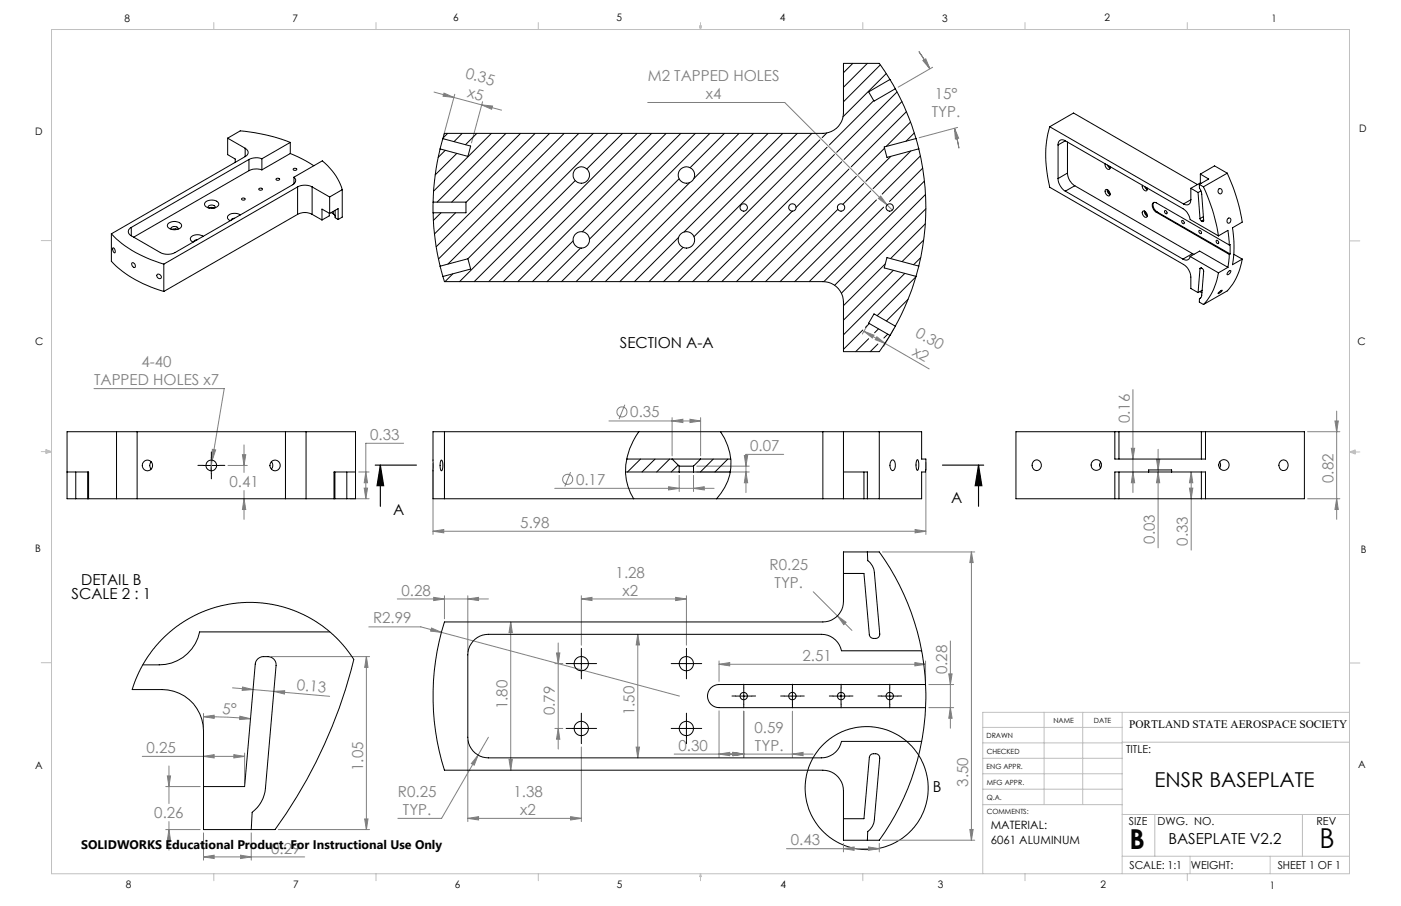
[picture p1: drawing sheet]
<svg xmlns="http://www.w3.org/2000/svg" width="432mm" height="279mm" viewBox="0 0 432 279" stroke-linecap="round" stroke-linejoin="round" font-family="sans-serif">
<g fill="none" stroke="#808080" stroke-width=".31">
<path d="M283.2 15.9l3.4 5.3M284.4 18.7l.9-.6 1.3 3.1zM133.8 28.4l14.6 3.9M136.8 28.7l3.1 1.4-3.3-.4zM140.2 29.1l-3.5 12.7M148.4 32.3l3.4 .4-.3 1zM148.4 32.3l6.2 1.7M148.7 31.4l-3.4 12.7M199.6 31.6h42.3l33.1 33.2M287.4 20.7l-10.6 6.2M294.2 39.5l1.3 3.1-1 .3zM294.2 39.5l1.4 6.2"/>
<path d="M295.1 39.3l-11.8 3.2M271.4 60.5l2 2.7-2.7-2zM29 119.8h40.1l-3.7 22.1M266.3 102.2l20.1 11.6M266.3 102.2l3.1 1.2-.5 .8zM267.2 100.5l-1.4 2.5M270.3 103.9l2.5 2-3.1-1.2zM275.4 101.5l-3.1 5.3M65.4 138.6l1.1 .1-1.1 3.2zM75.2 137.2v8.5M124.4 136.7h-11.7v17.1M187.7 129.8h28.2"/>
<path d="M192.6 124.8l-1.8 4.5M207.2 129.8l3.3-.5v1zM207.2 128.8v11.8M212.7 129.3l3.2 .5-3.2 .5zM215.9 128.8v11.8M348.7 138.3h1l-.5 3.3zM349.2 120.2v31.7M356.9 138.6v30.3M403 133.1h10M411.4 129.8h1.1l-.5 3.3zM412 126.8v33.4M65.4 141.9l-.6 3.3"/>
<path d="M70.3 143.5h5.9M74.7 140.2h1l-.5 3.3zM75.2 153.8l.5 3.3h-1zM75.2 151.3v8.9M107.9 153.8h5.9M110.6 145.6h3.2M112.3 150.5h1l-.6 3.3zM112.7 145.6l.6 3.3h-1zM133.5 142.9v21.9M171 150.6h49.1M175.9 145.6l-1.8 4.4M206.1 150.1l3.2 .5-3.2 .5z"/>
<path d="M209.3 146.6v5M213.7 150.6l3.4-.5v1zM213.7 146.6v5M214.7 145.6h16.2M214.7 143.8h16.2M229.4 140.5h1l-.5 3.3zM229.9 145.6l.5 3.3h-1zM241.5 140.1h-11.6v11.8M285.4 142.6v22.2M349.2 145.6l.5 3.3h-1zM356.4 141.6h1l-.5 3.3zM356.9 145.6l.5 3.3h-1z"/>
<path d="M366.6 150.5h1l-.5 3.3zM367.1 145.6v24.1M367.1 145.6l.5 3.3h-1zM403 153.8h10M412 153.8l.5 3.3h-1.1zM133.5 163.8l3.3-.5v1zM133.5 163.8h151.9M272 170.2h28.4M282 163.3l3.4 .5-3.4 .5zM299.4 170.2v88.9M299.4 170.2l.5 3.3h-1zM113.7 193.3h16l6.4 1.7"/>
<path d="M122.4 184.7h28.1M133 193.7l3.1 1.3-3.4-.4zM133.7 184.2l3.3 .5-3.3 .5zM136.1 195l73.3 19.7M137 183.7v7.1M144.2 184.7l3.3-.5v1zM144.2 183.7v17.3M157.4 191.8v45.7M157.4 191.8l.5 3.3h-1zM172 198.3v32.7M179.2 184.7l3.3-.5v1zM179.2 183.7v15.3"/>
<path d="M179.2 184.7h32.4M196.6 195.6l.5 3.3h-1zM196.6 195.6v38.1M208.2 184.2l3.4 .5-3.4 .5zM211.6 183.7v15.3M250.6 182.5l12 11.9M258.1 189.9l2.7 2-.7 .8zM292.9 197.7v26.9M71.6 212.1l6.4 .6M74.8 211.9l3.2 .8-3.4 .2zM78 212.7l23.6 2M83.6 202.5h30.3"/>
<path d="M84.4 213.2l3.3-.2v1zM112.9 202.5v53.3M112.9 202.5l.5 3.3h-1zM171 204.6h2.5M171.5 201.4h1l-.5 3.2zM221.6 204.9l3.3-.6v1.1zM221.6 203.8v6.3M221.6 204.9h63.7M221.6 219.2v14.3M229.2 219.3v14.2M244.2 219.3v14.2M282 204.3l3.3 .6-3.3 .5z"/>
<path d="M285.3 203.8v6.3M286.3 218.2h7.6M286.3 211.1h7.6M292.4 207.8h1l-.5 3.3zM292.9 218.2l.5 3.3h-1zM43.9 233.3h31.5M51.6 239.3h1l-.5 3.3zM52.1 236.2v11.6M62.7 221l3.3-.4v.9zM62.7 221l7.3 .2 7.2 .5M62.7 233.3l3.3-.6v1.1zM62.7 220v4.4"/>
<path d="M72.1 232.7l3.3 .6-3.3 .5zM73.9 220.9l3.3 .8-3.3 .2zM75.4 232.2v9.4M144.2 228.4v25M147.4 232.9l-1.2 3.1-.9-.5zM150.5 227.4l-14.4 25h-13.5M156.9 234.2h1l-.5 3.3zM171 224.6h2.5M172 224.6l.5 3.4h-1zM179.2 230.4v23M196.1 230.4h1l-.5 3.3zM207.8 232.6h42.8"/>
<path d="M221.6 232.6l3.3-.6v1zM225.9 232l3.3 .6-3.3 .4zM244.2 232.6l3.3-.6v1zM51.1 242.6h10.6M51.1 255.8h10.6M52.1 255.8l.5 3.4h-1zM52.1 253.4v8.8M62.7 256.9v8.4M77.4 256.9v8.4M85.8 255.8h28.1M112.4 252.6h1l-.5 3.2zM144.2 252.4l3.3-.6v1.1z"/>
<path d="M144.2 252.4h35M175.9 251.8l3.3 .6-3.3 .5zM272 259.1h28.4M298.9 255.8h1l-.5 3.3zM62.7 264.3l3.3-.6v1.1zM62.7 264.3h31.2M74.2 263.7l3.2 .6-3.2 .5zM242.4 261.7h28.6M260 261.7l3.2-.5v1zM260 260.1v2.6M267.7 261.2l3.3 .5-3.3 .5zM271 260.1v2.6"/>
<circle cx="191.7" cy="127" r="1.55"/>
<circle cx="175" cy="147.8" r="1.56"/>
</g>
<g fill="none" stroke="#000" stroke-width=".31">
<path d="M62.6 143.5h5M65.1 141v5M176.7 204.6h4.9M179.2 202.2v5M209.1 204.6h5M211.6 202.2v5M226.7 214.7h5M229.2 212.2v5M241.7 214.7h5M244.2 212.2v5M256.7 214.7h5M259.2 212.2v5"/>
<path d="M271.7 214.7h5M274.2 212.2v5M176.7 224.6h4.9M179.2 222.1v5.1M209.1 224.6h5M211.6 222.1v5.1"/>
<circle cx="267.1" cy="243" r="19"/>
</g>
<path d="M115.6 143.4h12.7M117.2 143.4l1.1 6.4h-2.1zM117.2 143.4v12.7M290.5 143.4h12.7M301.6 143.4l1 6.4h-2zM301.6 143.4v12.7" fill="none" stroke="#000" stroke-width=".35"/>
<g fill="none" stroke="#000" stroke-width=".31" stroke-dasharray="15.2 1.3 1.3 1.3">
<path d="M62.6 143.5h-1.6M65.1 141v-1.6M65.1 146v1.7M67.6 143.5h1.7M176.7 204.6h-2.2M179.2 202.1v-2.2M179.2 207.1v2.2M181.7 204.6h2.2M209.1 204.6h-2.2M211.6 202.1v-2.2M211.6 207.1v2.2M214.1 204.6h2.2"/>
<path d="M226.7 214.6h-1.1M229.2 212.1v-1.1M229.2 217.1v1.2M231.7 214.6h1.2M241.7 214.6h-1.1M244.2 212.1v-1.1M244.2 217.1v1.2M246.7 214.6h1.2M256.7 214.6h-1.1M259.2 212.1v-1.1M259.2 217.1v1.2M261.7 214.6h1.2"/>
<path d="M271.7 214.6h-1.1M274.2 212.1v-1.1M274.2 217.1v1.2M276.7 214.6h1.2M176.7 224.6h-2.2M179.2 222.1v-2.2M179.2 227.1v2.2M181.7 224.6h2.2M209.1 224.6h-2.2M211.6 222.1v-2.2M211.6 227.1v2.2M214.1 224.6h2.2"/>
</g>
<g fill="none" stroke="#c0c0c0" stroke-width=".31">
<path d="M15.9 9.1h400v260.4h-400zM65.9 6.9v2.2M115.9 6.9v2.2M165.9 6.9v2.2M215.6 8h.6l-.3 1.1zM215.7 8l.2 1.1M215.9 6.9v2.2M216 8l-.1 1.1M265.9 6.9v2.2M315.9 6.9v2.2M365.9 6.9v2.2M12.7 74.2h3.2"/>
<path d="M415.9 74.3h3.2M12.7 139.3h3.2M14.2 139.1l1.7 .2M14.2 138.7l1.7 .6-1.7 .5zM15.9 139.3l-1.7 .3M415.9 139.4h3.2M415.9 139.4l1.8-.6v1.2zM415.9 139.4l1.8 .3M417.7 139.2l-1.8 .2M12.7 204.4h3.2M321.8 219.7v28.4M333.7 219.7v28.4"/>
<path d="M345.9 219.7v49.8M415.9 204.5h3.2M415.9 219.7h-113v49.8M302.9 233.9h43M302.9 229.1h43M302.9 224.3h43M302.9 238.6h43M345.9 228.9h70M302.9 248.1h43M302.9 243.4h43M345.9 251.2h70M355.9 251.2v12.9"/>
<path d="M401.4 251.2v12.9M65.9 269.5v2.1M115.9 269.5v2.1M165.9 269.5v2.1M215.9 269.5v2.1M215.9 269.5l.3 .8h-.6zM265.9 269.5v2.1M315.9 269.5v2.1M345.9 264.1h70M365.9 269.5v2.1M366.8 264.1v5.4M391.5 264.1v5.4"/>
</g>
<path d="M301.6 143.4l1 6.4h-2zM117.2 143.4l1.1 6.4h-2.1z" fill="#000"/>
<g fill="#808080">
<path d="M270.3 103.9l2.5 2-3.1-1.2zM266.3 102.2l3.1 1.2-.5 .8z"/>
<path d="M73.9 220.9l3.3 .8-3.3 .2zM62.7 221l3.3-.4v.9z"/>
<path d="M267.7 261.2l3.3 .5-3.3 .5zM260 261.7l3.2-.5v1z"/>
<path d="M282 204.3l3.3 .6-3.3 .5zM221.6 204.9l3.3-.6v1.1zM74.2 263.7l3.2 .6-3.2 .5zM62.7 264.3l3.3-.6v1.1z"/>
<path d="M221.6 232.6l3.3-.6v1zM225.9 232l3.3 .6-3.3 .4zM225.9 232l3.3 .6-3.3 .4zM244.2 232.6l3.3-.6v1zM133 193.7l-.3 .9 3.4 .4zM258.1 189.9l2 2.8 .7-.8zM179.2 184.7l3.3-.5v1zM208.2 184.2l3.4 .5-3.4 .5zM147.4 232.9l-2.1 2.6 .9 .5zM133.5 163.8l3.3-.5v1zM282 163.3l3.4 .5-3.4 .5zM229.9 145.6l.5 3.3h-1zM229.4 140.5h1l-.5 3.3zM65.4 138.6v3.3l1.1-3.2zM74.7 140.2h1l-.5 3.3zM75.2 153.8l.5 3.3h-1zM112.7 145.6l.6 3.3h-1zM112.3 150.5h1l-.6 3.3zM271.4 60.5l-.7 .7 2.7 2zM294.2 39.5l1.3 3.1-1 .3zM284.4 18.7l.9-.6 1.3 3.1zM51.6 239.3h1l-.5 3.3zM52.1 255.8l.5 3.4h-1z"/>
<path d="M207.2 129.8l3.3-.5v1zM212.7 129.3l3.2 .5-3.2 .5z"/>
<path d="M206.1 150.1l3.2 .5-3.2 .5zM213.7 150.6l3.4-.5v1z"/>
<path d="M62.7 233.3l3.3-.6v1.1zM72.1 232.7l3.3 .6-3.3 .5z"/>
<path d="M292.9 218.2l.5 3.3h-1zM292.4 207.8h1l-.5 3.3z"/>
<path d="M196.1 230.4h1l-.5 3.3zM196.6 195.6l.5 3.3h-1z"/>
<path d="M412 153.8l.5 3.3h-1.1zM411.4 129.8h1.1l-.5 3.3zM366.6 150.5h1l-.5 3.3zM367.1 145.6l.5 3.3h-1zM349.2 145.6l.5 3.3h-1zM348.7 138.3h1l-.5 3.3z"/>
<path d="M299.4 170.2l.5 3.3h-1zM298.9 255.8h1l-.5 3.3zM157.4 191.8l.5 3.3h-1zM156.9 234.2h1l-.5 3.3zM171.5 201.4h1l-.5 3.2zM172 224.6l.5 3.4h-1zM112.9 202.5l.5 3.3h-1zM112.4 252.6h1l-.5 3.2z"/>
<path d="M356.4 141.6h1l-.5 3.3zM356.9 145.6l.5 3.3h-1z"/>
<path d="M136.8 28.7l3.1 1.4-3.3-.4zM148.4 32.3l3.4 .4-.3 1z"/>
<path d="M74.8 211.9l3.2 .8-3.4 .2zM84.4 213.2l3.3-.2v1z"/>
<path d="M133.7 184.2l3.3 .5-3.3 .5zM144.2 184.7l3.3-.5v1zM144.2 252.4l3.3-.6v1.1zM175.9 251.8l3.3 .6-3.3 .5z"/>
</g>
<g fill="none" stroke="#000" stroke-width=".31">
<path d="M262.9 19.5l-2.9 2.9M267.3 19.5l-7.3 7.4M269.3 31l-13.7 13.7M271.3 20l-11.3 11.4M273.2 22.7l-13.4 13.3M274.3 24.5l1.6 2.9M274.3 24.5l-3.3-5h-11v15.3a6.3 6.3 0 0 1-6.4 6.3h-116.6l-.5 1.7M274.3 24.5l-6.6 3.8 1.7 2.9 6.5-3.8M275.9 27.4a79.5 79.5 0 0 1 6.4 15.3M276.5 28.4l-18.6 18.6M278 31.3l-17.9 17.9M279.4 34.4l-17 17"/>
<path d="M280.6 37.6l-7.5 7.6M323.5 39.1a35.2 35.2 0 0 0 0 18.6l41.3 23.9a4.9 4.9 0 0 1 2.2 3.8v3.6l2.3 1.2M323.5 39.1l41.3 23.8M323.5 39.1l7.4-4.2 38.1 22M70.2 42.6l3.8-2.2a56.7 56.7 0 0 1 15.5 3.5M70.2 42.6l5.4 3.1M70.2 42.6v5.1l2.3 1.3v1.1M75.6 45.7a1.36 1.36 0 0 1 .9 1.3 1.36 1.36 0 0 1-.9 1.3M75.6 48.3l-41.3 23.8M75.6 45.7v2.6M76.7 49.2l-36.2 20.9M76.7 52.6l-35.5 20.5"/>
<path d="M76.7 49.2v3.4M79.8 58.2a.55 .55 0 0 1 .6-.2 .55 .55 0 0 1 .4 .5 .59 .59 0 0 1-.6 .2 .59 .59 0 0 1-.4-.5zM80.7 49a5 5 0 0 0-4 .2M80.7 52.4a5.2 5.2 0 0 0-4 .2M80.7 49v3.4M85.1 55.2a.55 .55 0 0 1 .6-.3 .55 .55 0 0 1 .4 .6 .6 .6 0 0 1-1-.3zM89.5 47.3l3.7 1.7 3.5 2.1M89.5 43.9l-8.8 5.1M89.5 47.3l-8.8 5.1M89.5 43.9v3.4M90.5 52a.54 .54 0 0 1 .6-.1 .54 .54 0 0 1 .3 .5 .5 .5 0 0 1-.6 .2 .5 .5 0 0 1-.3-.6zM90.6 54.6l8.7-5a18.5 18.5 0 0 1 6.2 8.9"/>
<path d="M90.6 54.6a1.33 1.33 0 0 1-.4 2.4l-36.3 20.9a5 5 0 0 1-4.5 0l-8.9-5.2M90.6 54.6v2.1M91.7 57.6a5 5 0 0 1 4.5 0M91.7 57.6l-41.2 23.9M91.7 57.6v8.5M96.2 57.6l5.4 3.1M96.2 57.6v8.5M105.5 58.5l-3.9 2.2M105.5 58.5v8.5l-1.3 .7M135.6 45.9a77.3 77.3 0 0 0-2.1 16.4M136.5 42.8l-.9 3.1M136.5 42.8l8.6 2.2-.9 3.2-8.6-2.3"/>
<path d="M137.2 46.4l-2.2 2.1M138 41.1l-1.4 1.4M140.8 47.3l-6.7 6.6M142.5 41.1l-2.6 2.6M147 41.1l-3.5 3.5M151.4 41.1l-17.8 17.8M155.9 41.1l-21.2 21.2M160.4 41.1l-21.2 21.2M164.9 41.1l-21.3 21.3M169.4 41.1l-35 35M173.9 41.1l-38.8 38.8M177.3 55.7l-31.1 31.2"/>
<path d="M178.4 41.1l-40.3 40.3M182.9 41.1l-38.7 38.7M187.4 41.1l-45.8 45.8M191.9 41.1l-11 11M196.4 41.1l-45.8 45.8M200.8 41.1l-45.7 45.8M205.3 41.1l-45.7 45.8M209.3 55.1l-31.7 31.8M209.8 41.1l-30.3 30.4M212.6 56.3l-30.5 30.6M214.3 41.1l-32.6 32.7M218.8 41.1l-45.7 45.8"/>
<path d="M223.3 41.1l-10.6 10.6M227.8 41.1l-13.9 14M232.3 41.1l-45.8 45.8M236.7 41.1l-45.7 45.8M241.3 41.1l-30.5 30.4M245.7 41.1l-31.8 31.9M250.2 41.1l-45.7 45.8M252.7 43.1l-43.7 43.8M254.8 41l-1.4 1.4M254.9 45.4l-41.4 41.5M257.2 47.7l-39.2 39.2M259.4 49.9l-14 14.1"/>
<path d="M261.7 52.1l-34.7 34.8M263.9 54.4l-32.4 32.5M266.2 56.6l-6.4 6.4M268.4 58.9l-28 28M272.6 45.7l-8 8M274.6 48.2l-7.7 7.7M280.7 46.6l-11.6 11.6M281.8 41l-2.6 2.6M282.3 42.7l.9 3.2M282.3 42.7l-9.8 2.6 .9 3.2 9.8-2.6M283.2 45.9a75.8 75.8 0 0 1 0 36.2M283.7 48.1l-11.8 11.8"/>
<path d="M284.4 51.9l-10.3 10.2M284.9 55.8l-31 31.1M285.3 60l-28.1 28M326.1 55.1a4.9 4.9 0 0 0 2.2 3.8M326.1 44.7v10.4M328.3 43.4l36.3 20.9a4.9 4.9 0 0 1 2.2 3.4l8.7 5M328.3 43.4a1.34 1.34 0 0 0-1.5-.2 1.34 1.34 0 0 0-.7 1.5M328.3 58.9l36.3 21M328.3 43.4l-2.2 1.3M329 53.4a5 5 0 0 0 2.3 3.9M329 43.8v9.6M329 53.4l-2.9 1.7"/>
<path d="M331.3 57.3l36.2 20.9M331.3 57.3l-3 1.6M340.6 50.5a1.19 1.19 0 0 0 1.5 1.6v-.7M340.7 58.6a1.13 1.13 0 0 1 1.2 .5 1.13 1.13 0 0 1-.1 1.3 1.44 1.44 0 0 1-1.1-1.8zM341.2 58.5a1.51 1.51 0 0 0 1 1.5M341.3 50.9l.9 1M341.4 58.5l.8 1.4M341.7 51.2l.5 .5M352.1 57.1a1.34 1.34 0 0 0 1.3 1.7l.2-.8M352.8 57.5l.8 1M353.2 57.7l.4 .6M367 58.1v3.5"/>
<path d="M367 58.1l2.3 1.3M369.3 59.4l.6 8M369.6 56.9l.1 1.1 .7 1.7 .6 8.3-.1 .3h-.4M369.6 56.9l1.3 .7M370 53.7l2.5 1.5-2.9 1.7M370 56.4l.2 .2M370 53.7v2.7M370 56.4l-3 1.7M370.1 58.9l-.8 .5M370.9 57.6a54.2 54.2 0 0 1 4.6 15.1M375.6 58.3a.74 .74 0 0 1 1.1 .6 .74 .74 0 0 1-.9 .8l-.4-.7zM378.2 53.4a57.8 57.8 0 0 1 4.7 15.1l-3 1.7a35.5 35.5 0 0 1 0 11.4l3-1.7"/>
<path d="M378.2 53.4l-7.3 4.2M378.2 53.4l-3.9-2.2-4.3 2.5M34.3 72.1a34.7 34.7 0 0 0 16.2 9.4M34.3 72.1v8.5a35.1 35.1 0 0 0 16.2 9.3M34.8 76.4a.93 .93 0 0 1 .4 1.6l-.3-.5zM40.5 70.1a1.36 1.36 0 0 0-1 1.3 1.36 1.36 0 0 0 1 1.3M40.5 70.1v2.6M51.8 69a2.83 2.83 0 0 1 4.2 .4 2.11 2.11 0 0 1-3 1.4 1.18 1.18 0 0 1-1.2-.6 1.18 1.18 0 0 1 0-1.2zM52.7 70.7a1.13 1.13 0 0 1 1-.9 1.13 1.13 0 0 1 1.2 .6l-.1 .3M53 70.8l.6-.2 1 .2M54.2 70.6l-.4 .2M60.8 73.9l-.8 .3-.2 .3"/>
<path d="M62.6 72.9a2.88 2.88 0 0 0-3.9 .6l.1 .6 .7 .6M63.3 62.4a2.83 2.83 0 0 1 4.1 .4 2.29 2.29 0 0 1-3.3 1.3 1.07 1.07 0 0 1-.8-1.7zM64.2 64.1a.77 .77 0 0 1 .3-.8 .77 .77 0 0 1 .8-.1 .73 .73 0 0 1 .7 .2 .73 .73 0 0 1 .3 .7M64.5 64.2l.5-.2 1 .2M65.7 64l-.4 .2M72.3 67.3l-.7 .2-.4 .4M74 66.3a2.89 2.89 0 0 0-3.9 .6l.1 .6 .8 .6M74.5 61.3a.55 .55 0 0 1 .6-.3 .55 .55 0 0 1 .4 .6 .61 .61 0 0 1-1-.3zM91.7 66.1a4.7 4.7 0 0 1 4.5 0M91.7 66.1l-41.2 23.8M96.2 66.1l3 1.7M101.5 65.8v.8l-2.3 1.2"/>
<path d="M101.6 65.8l-2.4-1.3v3.3M101.6 60.7v5.1M101.6 65.8l2.6-1.5v3.4M102.1 65.5l.6 .5M102.7 66l.6 .7M102.7 65.2v.8M103.3 64.8v2.3l.9 .6M133.5 62.3v3.3M133.5 65.6a77.9 77.9 0 0 0 2.1 16.5M133.5 62.3h10.1v3.3h-10.1M135.9 65.6l-2.3 2.4M140.4 65.6l-6.5 6.5"/>
<path d="M144.2 79.8l.9 3.2-8.6 2.3M144.2 79.8l-8.6 2.3M176.6 74.3l-12.5 12.6M178.9 76.5l-10.3 10.4M209.1 73.2l-13.6 13.7M210.5 76.3l-10.5 10.6M244.2 65.1l-21.7 21.8M258.2 64.6l-22.3 22.3M270.1 61.7l-25.2 25.2M272.3 63.9l-22.9 23M283.8 79.4l-2.2 2.2M284.7 74l-6.7 6.7"/>
<path d="M285.2 69l-10.7 10.7M285.4 64.4l-26.1 26M352.1 65.2a1.1 1.1 0 0 1 1.3 .5 1.1 1.1 0 0 1-.1 1.3 1.39 1.39 0 0 1-1.2-1.8zM352.7 65.1a1.63 1.63 0 0 0 .9 1.5M352.8 65.1l.8 1.4M355.6 62.4a2.34 2.34 0 0 0 1 2.9M356.4 65.4a2.07 2.07 0 0 1-.9-2.9h.9l22.5 13.1M356.4 65.4l22.5 13.1M356.6 65.3l22.5 13M356.6 65.3l-.2 .1M359 65a.52 .52 0 0 1 .6 .3 .52 .52 0 0 1-.2 .6l-.4-.3zM364.3 68a.57 .57 0 0 1 .6 .3 .57 .57 0 0 1-.2 .7 .71 .71 0 0 1-.4-1z"/>
<path d="M366.8 79.1a1.34 1.34 0 0 1-2.2 .8M366.8 79.1l8.7 5M366.8 79.1l2.9-1.7 8.8 5M367 61.6a1.39 1.39 0 0 1-.6 1.4 1.39 1.39 0 0 1-1.6-.1M367 61.6l-2.2 1.3M367.5 78.2l.5 .2M367.5 78.2l-2.9 1.7M369.5 71.1a.53 .53 0 0 1 .7 .3 .53 .53 0 0 1-.2 .7l-.5-.5zM369.9 67.4l.4 .8M370.3 68.2l.2 .1M370.9 66.8l-1 .6M371 68l-.5 .3"/>
<path d="M371 67.8l-.7 .4M374.9 74.1a.57 .57 0 0 1 .6 .4 .57 .57 0 0 1-.2 .6 .71 .71 0 0 1-.4-1zM375.5 72.7l3-1.7 .4 4.6M378.5 67.4a.6 .6 0 0 1 .8 .1 .6 .6 0 0 1 0 .8 .61 .61 0 0 1-.9 .5 .61 .61 0 0 1-.2-1zM378.9 78.5l-.4 3.9M378.9 75.6l.2-.2v2.9M379.1 78.3l-.2 .2M380.3 78.4l2.6 1.5M382.9 79.9a18.9 18.9 0 0 1-4.7 9.8l-7.3 4.2M40.6 81.1a.82 .82 0 0 1 1 .4 .82 .82 0 0 1-.1 1 1.09 1.09 0 0 1-.9-1.4zM48.5 84.6a.82 .82 0 0 1 1 .3 .82 .82 0 0 1 0 1 .88 .88 0 0 1-.9-.3 .88 .88 0 0 1-.1-1zM50.5 81.5v8.4"/>
<path d="M135.6 82.1l.9 3.2M136.5 85.3l.5 1.6h116.6a6.3 6.3 0 0 1 6.4 6.3v15.2h11l3.3-5M139.6 84.5l-2.4 2.4M267.9 99.8l-1.2 1.2M272.9 81.4l-12.9 12.9M275.3 83.4l-15.3 15.3M278.9 84.3l-18.9 19M279.9 92.3l-6.7 6.7M282.3 85.4l-12 12M282.3 85.2a77.1 77.1 0 0 1-6.4 15.4M283.2 82.1l-.9 3.1M283.2 82.1l-9.8-2.7-.9 3.2 9.8 2.6"/>
<path d="M369.7 92.1l-.1 1.1 1.3 .7M369.9 82.9v-.1a.8 .8 0 0 1 1.1 .8l-.6 7.6-.7 .9M369.9 82.9l-.6 7.3M370 89.9l.5 .4M370 91.9l-.3 .2M370.2 82.7l-.3 .2M370.5 89.5l-1.2 .7M375.5 90.3l1.2-.8-.4 .5-.9 .6zM375.5 84.1a17.9 17.9 0 0 1-4.6 9.8M378.5 82.4l-3 1.7M378.7 83.6l.5-.2a.92 .92 0 0 1-1 1.2zM265.9 101.8l-5.9 5.9"/>
<path d="M267.7 104.5l-4 3.9M270.6 106.1l-2.4 2.3M270.8 101.4l-1.2 1.2M273.6 103l-1.2 1.2M275.9 100.6l-1.6 2.8M275.9 100.6l-6.5-3.8-1.7 2.9 6.6 3.7M35.9 133.1h6.4M35.9 133.1h-15.2v20.7h2.7M35.9 133.1v20.7M42.3 133.1h45.7M42.3 133.1v20.7M88 133.1h6.3"/>
<path d="M88 133.1v20.7M94.3 133.1h15.3v20.7h-2.7M94.3 133.1v20.7M137 133.1h-3.5v20.7h3.5M137 133.1h116.6M137 133.1v20.7M196.9 133.1a18.3 18.3 0 0 0-1.6 20.7M222.1 133.1a15.9 15.9 0 0 1-1.2 20.7M253.6 133.1h6.4M253.6 133.1v20.7M260 133.1v20.7M260 133.1h11"/>
<path d="M271 133.1h13.1v8.5h1.3l-.1 4h-1.2v8.2h-13.1M271 133.1v20.7M343.6 133.1h-30.5v20.7h30.5M343.6 133.1v8.5h27.9v-8.5M343.6 133.1h1.3M344.9 133.1h25.4M344.9 133.1v8.5M370.3 133.1h1.2M370.3 133.1v8.5M371.5 133.1h30.5v20.7h-30.5M20.7 145.6h6.6v8.2M23.4 153.8h3.6"/>
<path d="M23.4 145.6v8.2M27 153.8h8.9M27 145.6v8.2M35.9 153.8h6.4M42.3 153.8h45.7M46.6 142.4l-.2 .3a1.71 1.71 0 0 0 .2 2M83.6 142.4l.1 .1a1.69 1.69 0 0 1-.1 2.2M88 153.8h6.3M94.3 153.8h8.9M103.2 153.8h3.7M103.2 145.6v8.2M106.9 145.6v8.2"/>
<path d="M109.6 145.6h-6.7v8.2M135.9 142l.1-.1a2.56 2.56 0 0 1 .3 2.9l-.2 .4-.2-.1-.2-.8-.1-1.2zM137 153.8h116.6M192.8 145.6h16.5M193.1 141.6h14.1M197.4 141.6l-4 4M201.9 141.6l-4 4M206.4 141.6l-4 4M207.2 141.6h8.7M207.2 141.6l2.1 2.2M209 143.4l-2.1 2.2M209.3 143.8h4.4"/>
<path d="M209.3 145.6h4.4M209.3 143.8v1.8M213.7 145.6h11.4M213.7 143.8v1.8M215.9 141.6h9.3M215.9 141.6l-2.2 2.2M219.9 141.6l-4 4M224.3 141.6l-4 4M225.1 145.2l-.3 .4M253.6 153.8h6.4M260 153.8h11M260 145.6h7.3v8.2"/>
<path d="M266.3 145.6v8.2M274.7 142.1a.8 .8 0 0 1 1 0 .8 .8 0 0 1 .2 .9 1.65 1.65 0 0 1-.8 2.1 2.31 2.31 0 0 1-.4-3zM282.6 141.9l.1-.1a2.8 2.8 0 0 1 .3 2.9l-.2 .3a1.92 1.92 0 0 1-.5-1.9zM318.8 142.1a1.54 1.54 0 0 1 2.2 1.5 1.54 1.54 0 0 1-2.4 1.1 1.85 1.85 0 0 1 .2-2.6zM339.2 142.5v.1a1.6 1.6 0 0 0 0 1.7M343.6 153.8h1.3M344.9 153.8h25.4M344.9 145.6v8.2M354 145.6v-.7h7.1v.7M354 145.6h-10.4v8.2M354 145.6h7.1M361.1 145.6h10.4v8.2"/>
<path d="M370.3 153.8h1.2M370.3 145.6v8.2M375.9 142.5l.1 .1a1.6 1.6 0 0 1-.1 1.7M394.7 142.2a1.58 1.58 0 0 1 2.3 .8 1.58 1.58 0 0 1-1.2 2.1 1.67 1.67 0 0 1-1.5-1.1 1.67 1.67 0 0 1 .4-1.8zM267.3 170.2l.1 2.7a4.9 4.9 0 0 1 2.1 3.7l1.6 18.9a1.6 1.6 0 0 1-2.6 1.2l-.6-1-1.6-18.9h-6.3M49.7 197.3l2.7-2.5 3.2-2.4 4.3-2.6 3.5-1.5 4.5-1.4 4.1-.8 3.8-.3 5.1 .1 5 .9 3.1 .9 4.6 1.8 3 1.7 3.2 2.2 3.5 3 2.9 3 2.8 4a151.4 151.4 0 0 1-24.2 52.4h-22.1v-30.4a12.7 12.7 0 0 0-12.7-12.7h-9.3l1.1-3.1 2.2-4.6 2.5-3.8zM101.7 194.9h-40.2a12.7 12.7 0 0 1-12.4 10.1h-5.1M284.1 200.7h-24.7a6.4 6.4 0 0 0-6.2-5.1h-102.7a6.3 6.3 0 0 0-6.3 6.4v25.4a6.3 6.3 0 0 0 6.3 6.3h102.7a6.4 6.4 0 0 0 6.2-5.1h24.7M284.1 200.7a76.2 76.2 0 0 0-13.1-30.5h-11v15.3a6.3 6.3 0 0 1-6.4 6.3h-116.6a76.2 76.2 0 0 0 0 45.7h116.6a6.3 6.3 0 0 1 6.4 6.4v15.2h11a76.4 76.4 0 0 0 13.1-30.5M284.1 200.7l.6 3.9 .6 6.5M285.3 211.1h-63.7a3.6 3.6 0 0 0-3.5 3.6 3.6 3.6 0 0 0 3.5 3.5h63.7M285.3 218.2l-.6 6.6-.6 3.8"/>
<path d="M285.3 211.1v7.1M62.7 242.6h12.7l3.3-37.8a2.54 2.54 0 0 1 2.5-2.3 2.93 2.93 0 0 1 3.9 2.3l-3.3 38.3a10.4 10.4 0 0 1-4.1 7.4l-.3 5.3M260 252.5h6.3l1.6-18.9a1.55 1.55 0 0 1 2.3-1.1l.6 .4 .3 .9-1.6 19a4.9 4.9 0 0 1-2.1 3.6l-.1 2.7"/>
<circle cx="179.1" cy="54" r="2.54"/>
<circle cx="211.6" cy="54" r="2.54"/>
<circle cx="179.1" cy="74" r="2.54"/>
<circle cx="211.6" cy="74" r="2.54"/>
<circle cx="229.2" cy="64" r="1.13"/>
<circle cx="244.2" cy="64" r="1.14"/>
<circle cx="259.2" cy="64" r="1.14"/>
<circle cx="274.2" cy="64" r="1.13"/>
<circle cx="45.5" cy="143.5" r="1.62"/>
<circle cx="65.1" cy="143.5" r="1.66"/>
<circle cx="84.8" cy="143.5" r="1.62"/>
<circle cx="337.9" cy="143.4" r="1.62"/>
<circle cx="377.3" cy="143.4" r="1.62"/>
<circle cx="179.2" cy="204.7" r="2.21"/>
<circle cx="211.5" cy="204.7" r="2.21"/>
<circle cx="229.2" cy="214.7" r="1.14"/>
<circle cx="244.2" cy="214.7" r="1.14"/>
<circle cx="259.2" cy="214.7" r="1.14"/>
<circle cx="274.2" cy="214.7" r="1.16"/>
<circle cx="179.2" cy="224.7" r="2.21"/>
<circle cx="211.5" cy="224.7" r="2.21"/>
</g>
<g font-size="8.5">
<text x="348.1" y="261.8">B</text>
<text x="406.7" y="261.6">B</text>
</g>
<text font-size="6.3" x="355.9" y="242.8">ENSR BASEPLATE</text>
<g font-size="4.7" fill="#808080">
<text x="143.2" y="24.1" transform="rotate(15 143.2 24.1)">0.35</text>
<text x="199.7" y="25">M2 TAPPED HOLES</text>
<text x="143.8" y="30" transform="rotate(15 143.8 30)">x5</text>
<text x="217.6" y="30.6">x4</text>
<text x="288.1" y="30.6">15°</text>
<text x="287.2" y="36.1">TYP.</text>
<text x="281.9" y="103.5" transform="rotate(30 281.9 103.5)">0.30</text>
<text x="43.6" y="113.3">4-40</text>
<text x="280.9" y="109.4" transform="rotate(30 280.9 109.4)">x2</text>
<text x="29" y="118.8">TAPPED HOLES x7</text>
<text x="194.3" y="128.7">0.35</text>
<text x="348.2" y="130.5" transform="rotate(-90 348.2 130.5)">0.16</text>
<text x="114.1" y="135.7">0.33</text>
<text x="231.2" y="139.1">0.07</text>
<text x="177.6" y="149.5">0.17</text>
<text x="411" y="148.9" transform="rotate(-90 411 148.9)">0.82</text>
<text x="70.7" y="150.2">0.41</text>
<text x="160.4" y="162.8">5.98</text>
<text x="355.9" y="167.6" transform="rotate(-90 355.9 167.6)">0.03</text>
<text x="366.1" y="168.3" transform="rotate(-90 366.1 168.3)">0.33</text>
<text x="189.8" y="178.1">1.28</text>
<text x="237.2" y="175.9">R0.25</text>
<text x="123.8" y="183.7">0.28</text>
<text x="191.9" y="183.7">x2</text>
<text x="238.7" y="181.5">TYP.</text>
<text x="115" y="192.3">R2.99</text>
<text x="247.4" y="203.8">2.51</text>
<text x="291.9" y="208" transform="rotate(-90 291.9 208)">0.28</text>
<text x="91.4" y="212.8" transform="rotate(5 91.4 212.8)">0.13</text>
<text x="68.4" y="220.1" transform="rotate(3 68.4 220.1)">5°</text>
<text x="156.4" y="218.8" transform="rotate(-90 156.4 218.8)">1.80</text>
<text x="171" y="220.5" transform="rotate(-90 171 220.5)">0.79</text>
<text x="195.6" y="220.5" transform="rotate(-90 195.6 220.5)">1.50</text>
<text x="232.6" y="226">0.59</text>
<text x="45.2" y="232.2">0.25</text>
<text x="209.1" y="231.5">0.30</text>
<text x="232.7" y="231.5">TYP.</text>
<text x="111.9" y="237.8" transform="rotate(-90 111.9 237.8)">1.05</text>
<text x="122.6" y="245.8">R0.25</text>
<text x="158.3" y="245.8">1.38</text>
<text x="298.4" y="242.6" transform="rotate(-90 298.4 242.6)">3.50</text>
<text x="124.2" y="251.3">TYP.</text>
<text x="160.4" y="251.3">x2</text>
<text x="47.6" y="252.3">0.26</text>
<text x="83.6" y="263.2">0.29</text>
<text x="243.7" y="260.7">0.43</text>
</g>
<g font-size="4.7">
<text x="191.1" y="107.3">SECTION A-A</text>
<text x="293.1" y="155">A</text>
<text x="121.2" y="158.8">A</text>
<text x="22" y="184.8">SCALE 2 : 1</text>
<text x="25" y="180.3">DETAIL B</text>
<text x="287.5" y="244.3">B</text>
<text x="360.1" y="260.3">BASEPLATE V2.2</text>
</g>
<text font-size="3.8" x="25" y="261.9">SOLIDWORKS Educational Product. For Instructional Use Only</text>
<g font-size="3.5">
<text x="348" y="224.4">PORTLAND STATE AEROSPACE SOCIETY</text>
<text x="305.3" y="255.8">MATERIAL:</text>
<text x="305.3" y="260.3">6061 ALUMINUM</text>
</g>
<g font-size="3.4">
<text x="347.1" y="232.3">TITLE:</text>
<text x="347.9" y="254.3">SIZE</text>
<text x="356.7" y="254.4">DWG. NO.</text>
<text x="405.7" y="254.5">REV</text>
<text x="348.1" y="267.9">SCALE: 1:1</text>
<text x="367" y="268">WEIGHT:</text>
<text x="393.8" y="267.9">SHEET 1 OF 1</text>
</g>
<g font-size="3.2">
<text x="38.3" y="6.7">8</text>
<text x="90.2" y="6.7">7</text>
<text x="139.7" y="6.5">6</text>
<text x="190" y="6.5">5</text>
<text x="240.4" y="6.5">4</text>
<text x="290.4" y="6.7">3</text>
<text x="340.4" y="6.5">2</text>
<text x="391.9" y="6.7">1</text>
<text x="10.9" y="41.6">D</text>
<text x="418.9" y="40.7">D</text>
<text x="10.9" y="106.3">C</text>
<text x="418.4" y="106.4">C</text>
<text x="10.8" y="170.2">B</text>
<text x="419.4" y="170.6">B</text>
<text x="10.8" y="237.2">A</text>
<text x="418.6" y="236.8">A</text>
<text x="38.8" y="273.8">8</text>
<text x="90.4" y="273.8">7</text>
<text x="140.2" y="273.8">6</text>
<text x="190.1" y="273.9">5</text>
<text x="240.5" y="273.8">4</text>
<text x="289" y="273.9">3</text>
<text x="339.1" y="273.8">2</text>
<text x="391.4" y="274.1">1</text>
</g>
<g font-size="2.2">
<text x="304.1" y="227.7">DRAWN</text>
<text x="324.7" y="222.9">NAME</text>
<text x="337.2" y="222.9">DATE</text>
<text x="304.1" y="232.6">CHECKED</text>
<text x="304" y="237.2">ENG APPR.</text>
<text x="304.2" y="241.9">MFG APPR.</text>
<text x="304.1" y="246.7">Q.A.</text>
<text x="304.1" y="250.9">COMMENTS:</text>
</g>
</svg>
